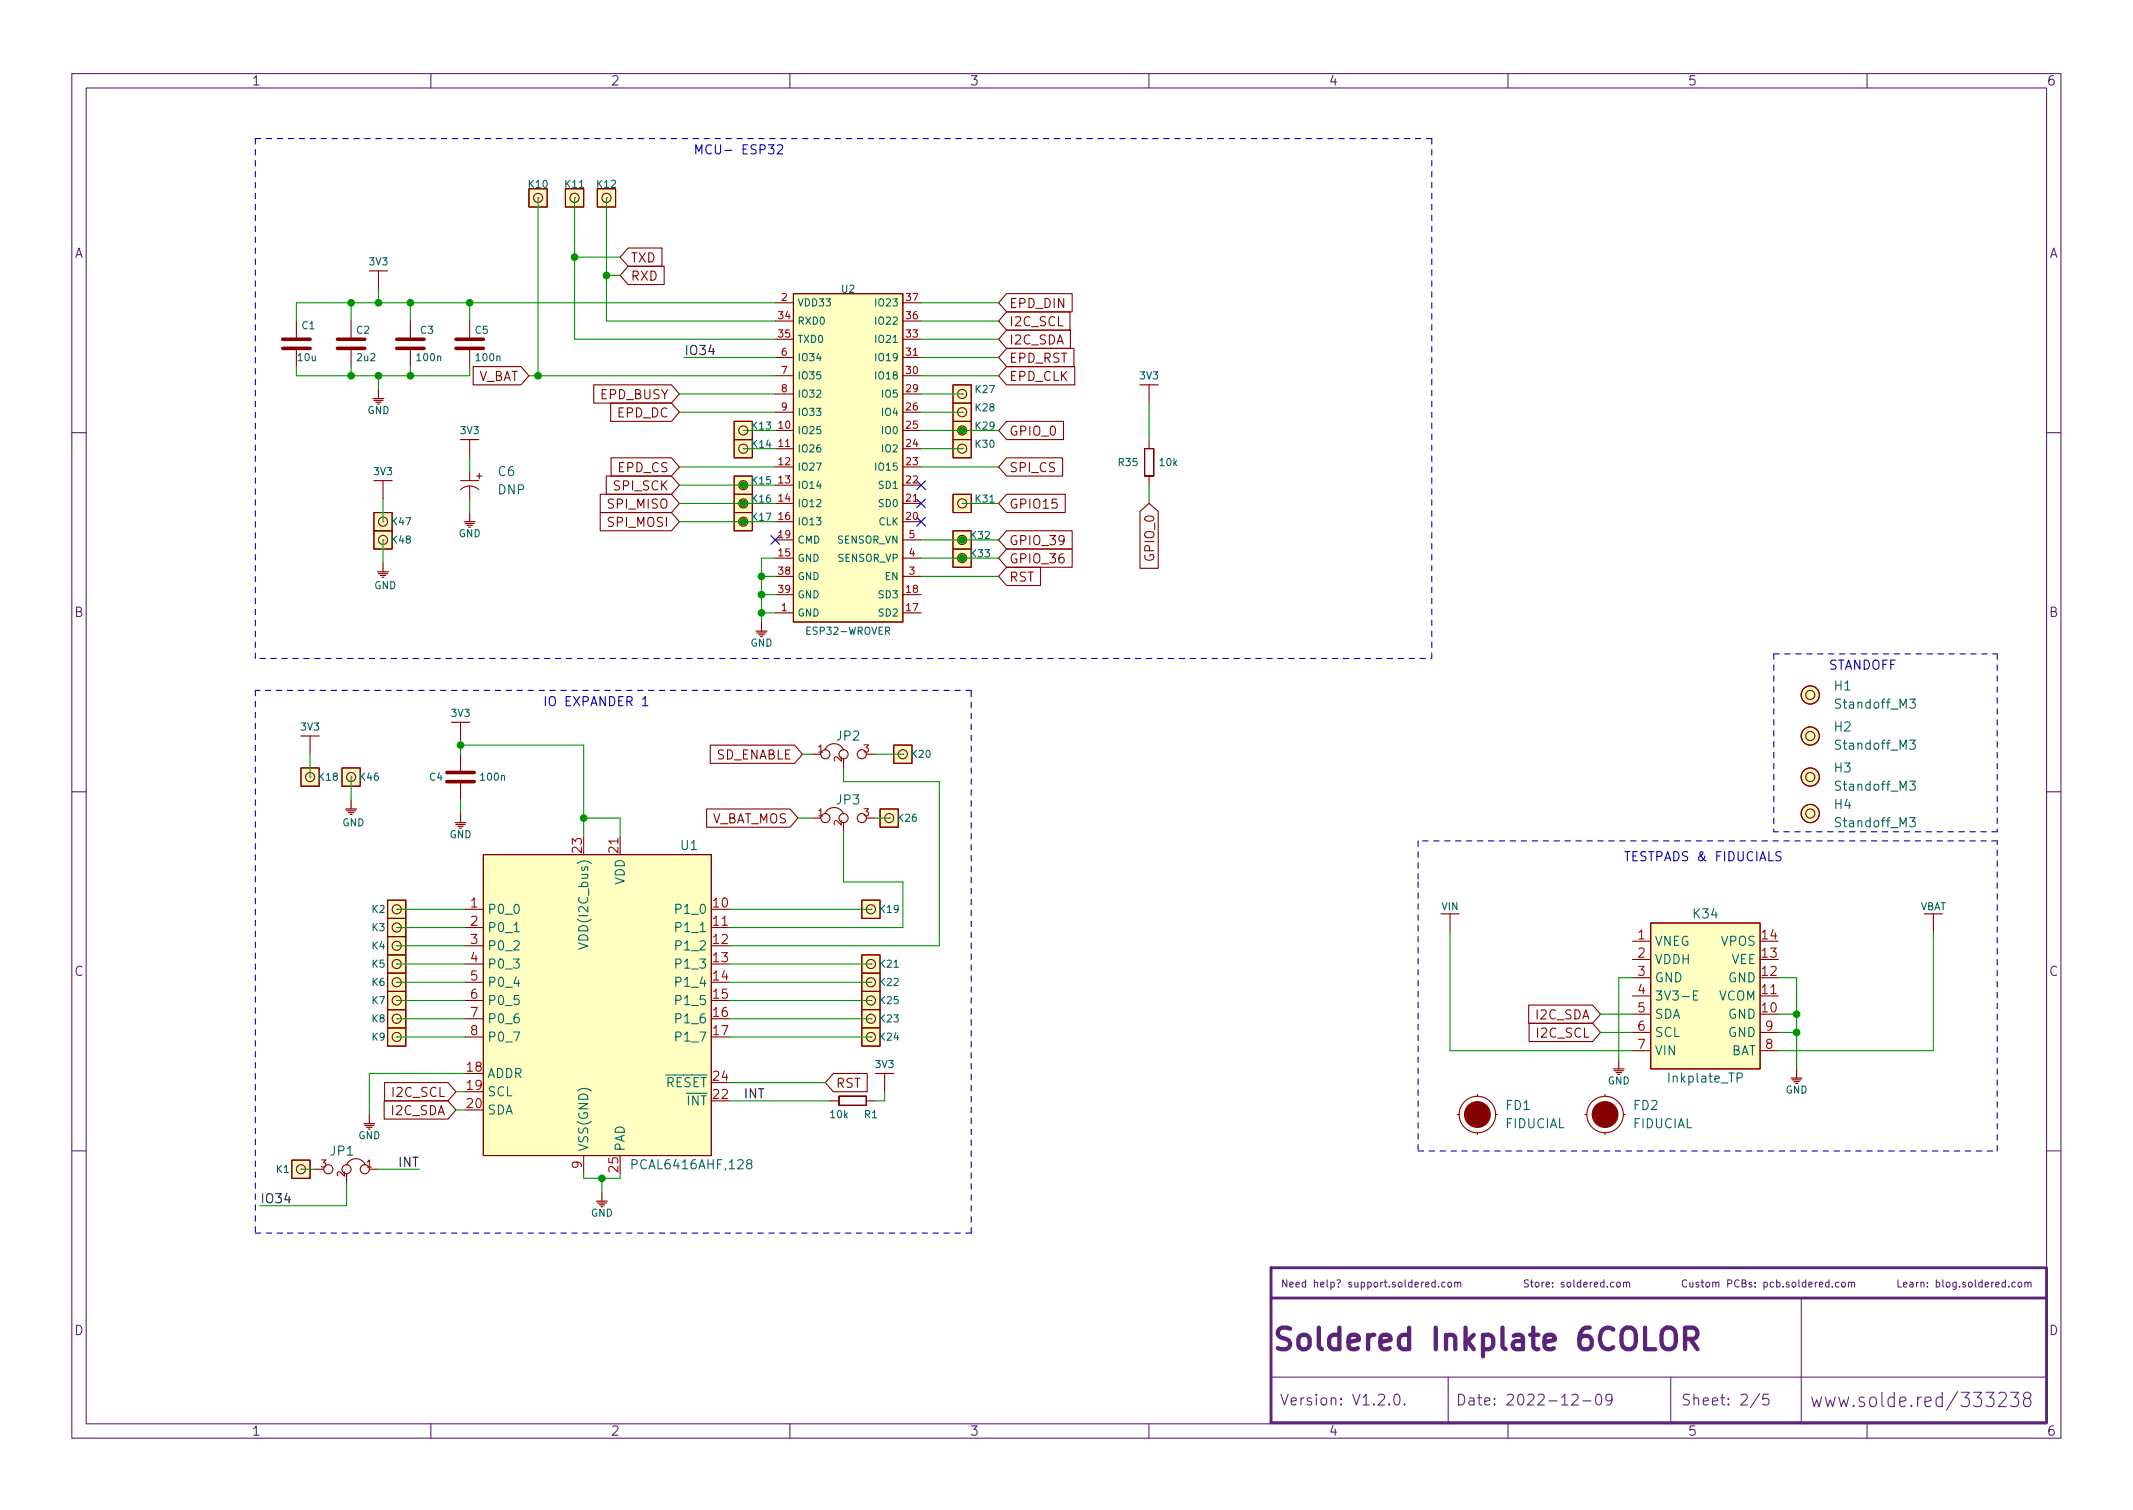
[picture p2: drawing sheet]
<svg xmlns="http://www.w3.org/2000/svg" width="297mm" height="210mm" viewBox="0 0 297 210" stroke-linecap="round" stroke-linejoin="round" font-family="sans-serif">
<g fill="none" stroke="#5b2379" stroke-width=".15">
<path d="M10 10.2h277v190.1h-277zM12 12.2h273v186.1h-273zM60 10.2v2M110 10.2v2M160 10.2v2M210 10.2v2M260 10.2v2M10 60.2h2M285 60.2h2M10 110.2h2M285 110.2h2M10 160.2h2"/>
<path d="M199.9 178.6l-.3-.1-.2 .2 .1 .5h.4M199.9 178.2v1M200.3 179.1v.1M201.2 178.6l-.2-.1-.2 .2 .1 .5h.3M201.7 178.6l.3-.1 .1 .2v.3l-.1 .2h-.3l-.1-.2zM202.6 178.6l.1-.1 .3 .1v.6M202.6 178.5v.7M203 178.7l.1-.2 .3 .1v.6M225.2 178.6l.1-.1 .3 .1v.4v.2h-.3l-.1-.1zM226.1 178.6l.1-.1 .3 .1v.6M226.1 178.5v.7M226.5 178.7l.1-.2 .3 .1v.6"/>
<path d="M234.9 178.3a.47 .47 0 0 0-.7 .3 .47 .47 0 0 0 .5 .6l.2-.1M235.3 178.5l.1 .7h.2l.1-.1M235.7 178.5v.7M236.6 178.6l-.3-.1-.1 .2v.1l.4 .1v.3h-.4M236.9 178.5h.4M237 178.2v.9l.3 .1M237.6 178.6l.3-.1 .2 .2v.3l-.2 .2h-.3v-.2zM238.5 178.6l.1-.1 .3 .1v.6M238.5 178.5v.7M238.9 178.7l.2-.2 .2 .1 .1 .6M240.6 178.7h.5l.1-.2-.1-.2-.5-.1v1M242.2 178.3a.47 .47 0 0 0-.7 .3 .47 .47 0 0 0 .5 .6l.2-.1"/>
<path d="M242.6 178.7l.4-.1 .1-.1v-.2l-.5-.1v1h.4l.1-.1 .1-.2-.3-.2M243.9 178.6l-.2-.1-.1 .2v.1l.3 .1v.3h-.3M244.4 179.1v.1M244.4 178.6v.1M245.6 178.6l.3-.1 .2 .2-.1 .5h-.4M245.6 178.5v1M247 178.6l-.3-.1-.2 .2 .1 .5h.4M247.4 178.6l.3-.1 .2 .2-.1 .5h-.4M247.4 178.2v1M248.3 179.1v.1M249.1 178.6l-.2-.1-.2 .2 .1 .1 .3 .1v.3h-.4M249.6 178.6l.3-.1 .2 .2v.3l-.2 .2h-.3v-.2z"/>
<path d="M250.5 178.2v.9l.1 .1M251.5 178.6l-.3-.1-.2 .2 .1 .5h.4M251.5 178.2v1M251.9 178.9l.5-.1-.1-.2-.3-.1-.1 .2v.5h.4M252.8 178.5v.7M253.1 178.5l-.3 .2M253.4 178.9l.4-.1v-.2l-.3-.1-.1 .2v.5h.4M254.7 178.6l-.3-.1-.2 .2 .1 .5h.4M254.7 178.2v1M255.2 179.1v.1M256.1 178.6l-.3-.1-.2 .2 .1 .5h.4M256.5 178.6l.1-.1 .3 .1 .1 .4-.1 .2h-.3l-.1-.1z"/>
<path d="M257.4 178.6l.2-.1 .2 .1v.6M257.4 178.5v.7M257.8 178.7l.2-.2 .2 .1 .1 .6M280.6 178.6l-.2-.1-.2 .2 .1 .5h.3M281.1 178.6l.1-.1 .3 .1 .1 .4-.1 .2h-.3l-.1-.1zM282 178.6l.1-.1 .3 .1v.6M282 178.5v.7M282.4 178.7l.2-.2 .2 .1v.6M285 160.2h2M60 198.3v2M110 198.3v2M160 198.3v2"/>
<path d="M177 191.8h108M194.3 194.2a.36 .36 0 0 1 .6 .2 .77 .77 0 0 1-.4 1.2 1 1 0 0 1-.2-1.4zM195.6 195.5l.1 .1h-.1h-.1l.1-.1v.1M201.7 191.8v6.5M210 198.3v2M218.9 194.3l.2-.2 .5 .1a.41 .41 0 0 1 .1 .6l-.9 .8h1M220.4 195.1h1.2M222.4 194.2a.36 .36 0 0 1 .6 .2 .77 .77 0 0 1-.4 1.2 1 1 0 0 1-.2-1.4zM224.5 194.8l-.3 .3h-.3l-.3-.3v-.4l.2-.2 .4-.1 .2 .2a.99 .99 0 0 1-.3 1.3h-.3M232.7 191.8v6.5M245.1 194.1l-1.3 1.9M246.3 194.1h-.7l-.1 .7 .2-.1 .5 .1 .1 .2v.5l-.2 .1h-.4l-.2-.1"/>
<path d="M250.8 180.7v17.6M260 198.3v2M270.5 194.6l-.5-.1-.4 .4v.6l.2 .3 .2 .1 .5-.1M270.5 193.9v2M272.6 193.8l-1.5 2.5M282.1 194.7l-.1-.1a.43 .43 0 0 1-.2-.4 .43 .43 0 0 1 .3-.3l.5 .1a.43 .43 0 0 1 .2 .4 .43 .43 0 0 1-.3 .3l-.5 .1a.67 .67 0 0 0 0 1l.1 .1 .5-.1a.67 .67 0 0 0 0-1l-.1-.1"/>
</g>
<path d="M231.5 185.3a1.01 1.01 0 0 1 1.2-.4 1.01 1.01 0 0 1 .7 1v1a1 1 0 0 1-1 1 1 1 0 0 1-1-1v-1zM234.7 186.4h1.1a.81 .81 0 0 0 .6-.7 .81 .81 0 0 0-.6-.8h-1.1v3M235.4 186.4l1 1.5" fill="none" stroke="#5b2379" stroke-width=".6"/>
<path d="M284.8 176.5h-107.8v21.6h107.9M285 176.5v21.6M177 180.7h108" fill="none" stroke="#5b2379" stroke-width=".4"/>
<g fill="none" stroke="#840000" stroke-width=".16">
<path d="M51.4 37.7h2.6M51.9 55.5h1.6M52.1 55.7h1.2M52.3 56h.8M52.7 54.2v1.3M158.7 53.6h2.6M52.1 66.9h2.5M52.6 79.6h1.5M52.7 79.9h1.3M53.3 78.4v1.2M64.1 61.2h2.6M64.6 72.6h1.6"/>
<path d="M64.8 72.9h1.2M65 73.1h.8M65.4 71.4v1.2M53 80.1h.7M53.2 80.4h.3M105.3 87.9h1.5M105.4 88.1h1.3M105.7 88.4h.7M106 86.6v1.3M41.9 102.5h2.5M48.1 112.6h1.6M48.3 112.9h1.2"/>
<path d="M48.5 113.2h.8M48.8 113.4h.2M48.9 111.4v1.2M62.9 100.6h2.5M63.4 114.5h1.5M63.5 114.8h1.3M63.8 115.1h.7M64.1 113.3v1.2M200.7 127.2h2.5M268 127.2h2.5M50.7 156.5h1.5M50.8 156.7h1.3"/>
<path d="M51.1 157h.7M51.4 155.2v1.3M121.9 149.5h2.6M224.7 148.8h1.5M224.8 149.1h1.3M225 149.3h.8M225.4 147.6v1.2M249.4 150.1h1.6M249.6 150.4h1.2M249.8 150.6h.8M250.2 148.8v1.3M83.1 167.3h1.5"/>
<path d="M83.2 167.5h1.3M83.4 167.8h.8M83.8 166v1.3"/>
</g>
<g fill="none" stroke="#840000" stroke-width=".15">
<path d="M52.7 37.7v2.6M73.7 26.3h2.5v2.5h-2.5zM74.9 27.6h.1M78.7 26.3h2.6v2.5h-2.6zM80 27.6h.1M83.2 26.3h2.5v2.5h-2.5zM84.5 27.6h.1M87.5 37.1h5v2.5h-5l-1.1-1.3zM87.5 34.5h4.7v2.6h-4.7l-1.1-1.3zM41.3 44.7v2.5M41.3 48.5v2.5M48.9 44.7v2.5"/>
<path d="M48.9 48.5v2.5M57.1 44.7v2.5M57.1 48.5v2.5M65.4 44.7v2.5M65.4 48.5v2.5M65.9 51h6.6l1.2 1.3-1.2 1.3h-6.6zM82.7 53.6h10.8l1.1 1.3-1.1 1.2h-10.8zM85 56.1h8.5l1.1 1.3-1.1 1.3h-8.5zM102.2 58.7h2.6v2.5h-2.6zM103.5 59.9h.1M107.9 59.9h2.6M107.9 42.2h2.6"/>
<path d="M107.9 57.4h2.6M107.9 54.9h2.6M107.9 52.3h2.6M107.9 49.8h2.6M107.9 47.2h2.6M107.9 44.7h2.6M110.5 40.9h15.2v45.7h-15.2zM125.7 59.9h2.6M125.7 42.2h2.6M125.7 57.4h2.6M125.7 54.9h2.6M125.7 52.3h2.6"/>
<path d="M125.7 49.8h2.6M125.7 47.2h2.6M125.7 44.7h2.6M132.7 58.7h2.6v2.5h-2.6zM132.7 56.1h2.6v2.6h-2.6zM132.7 53.6h2.6v2.5h-2.6zM134 59.9h.1M134 57.4h.1M134 54.9h.1M140.2 48.5h9.4v2.5h-9.4l-1.1-1.2zM140.2 58.7h7.9v2.5h-7.9l-1.1-1.3zM140.2 51h9.5v2.6h-9.5l-1.1-1.3z"/>
<path d="M140.2 43.4h8.8v2.6h-8.8l-1.1-1.3zM140.2 40.9h9.1v2.5h-9.1l-1.1-1.2zM140.2 46h8.9v2.5h-8.9l-1.1-1.3zM160 53.6v2.5M52.1 73.9h2.5v2.5h-2.5zM52.1 71.4h2.5v2.5h-2.5zM53.3 75.2h.1M53.3 72.6h.1M53.3 66.9v2.6M64.1 68.2a1.8 1.8 0 0 1 2.6 0M64.1 66.9h2.6M65.4 61.2v2.5"/>
<path d="M65.4 65.7v1.2M65.4 67.7v1.8M83.6 68.8h9.9l1.1 1.3-1.1 1.3h-9.9zM83.6 71.4h9.9l1.1 1.2-1.1 1.3h-9.9zM84.4 66.3h9.1l1.1 1.3-1.1 1.2h-9.1zM85.1 63.7h8.4l1.1 1.3-1.1 1.3h-8.4zM102.2 68.8h2.6v2.6h-2.6zM102.2 61.2h2.6v2.5h-2.6zM102.2 71.4h2.6v2.5h-2.6zM102.2 66.3h2.6v2.5h-2.6zM103.5 70.1h.1M103.5 62.5h.1"/>
<path d="M103.5 72.6h.1M103.5 67.6h.1M107.9 62.5h2.6M107.9 65h2.6M107.9 67.6h2.6M107.9 70.1h2.6M107.9 77.7h2.6M107.9 72.6h2.6M107.9 75.2h2.6M125.7 62.5h2.6M125.7 65h2.6M125.7 67.6h2.6"/>
<path d="M125.7 70.1h2.6M125.7 77.7h2.6M125.7 72.6h2.6M125.7 75.2h2.6M132.7 61.2h2.6v2.5h-2.6zM132.7 76.4h2.6v2.6h-2.6zM132.7 68.8h2.6v2.6h-2.6zM132.7 73.9h2.6v2.5h-2.6zM134 62.5h.1M134 77.7h.1M134 70.1h.1M134 75.2h.1"/>
<path d="M140.2 76.4h9.1v2.6h-9.1l-1.1-1.3zM140.2 63.7h7.8v2.6h-7.8l-1.1-1.3zM140.2 68.8h8.1v2.6h-8.1l-1.1-1.3zM140.2 73.9h9.1v2.5h-9.1l-1.1-1.2zM140.2 79h4.7v2.5h-4.7l-1.1-1.2zM158.7 71.2l1.3-1.1 1.3 1.1v7.9h-2.6zM159.4 66.3h1.3zM159.4 62.5v3.8zM159.4 62.5h1.3zM160 61.2v1.3M160 66.3v1.3M160.7 62.5v3.8z"/>
<path d="M107.9 85.3h2.6M107.9 82.8h2.6M107.9 80.3h2.6M125.7 85.3h2.6M125.7 82.8h2.6M125.7 80.3h2.6M41.9 106.9h2.5v2.6h-2.5zM43.2 108.2h.1M43.2 102.5v2.5M47.6 106.9h2.6v2.6h-2.6zM48.9 108.2h.1M64.1 100.6v2.5"/>
<path d="M64.1 105v2.6M64.1 108.8v2.6M67.3 119h31.8v41.9h-31.8zM86.4 116.5v2.5M98.4 112.6h11.6l1.1 1.3-1.1 1.3h-11.6zM98.9 103.8h11.7l1.2 1.2-1.2 1.3h-11.7zM113 105h1.3M113 113.9h1.3M114.9 104.4a1.42 1.42 0 0 1 1.3-.8 1.42 1.42 0 0 1 1.3 .8M114.9 113.3a1.42 1.42 0 0 1 1.3-.9 1.42 1.42 0 0 1 1.3 .9M117.5 105.7v1.2M117.5 114.5v1.3"/>
<path d="M120.6 105h1.3M120.6 113.9h1.3M122.6 112.6h2.5v2.6h-2.5zM123.8 113.9h.1M124.5 103.8h2.5v2.5h-2.5zM125.7 105h.1M54 138h2.5v2.6h-2.5zM54 127.9h2.5v2.5h-2.5zM54 135.5h2.5v2.5h-2.5zM54 133h2.5v2.5h-2.5zM54 130.4h2.5v2.6h-2.5zM54 125.3h2.5v2.6h-2.5z"/>
<path d="M55.2 139.3h.1M55.2 129.2h.1M55.2 136.8h.1M55.2 134.2h.1M55.2 131.7h.1M55.2 126.6h.1M64.8 126.6h2.5M64.8 129.2h2.5M64.8 131.7h2.5M64.8 134.2h2.5M64.8 136.8h2.5M64.8 139.3h2.5"/>
<path d="M99.1 129.2h2.5M120 138h2.6v2.6h-2.6zM120 125.3h2.6v2.6h-2.6zM120 135.5h2.6v2.5h-2.6zM120 133h2.6v2.5h-2.6zM121.3 139.3h.1M121.3 126.6h.1M121.3 136.8h.1M121.3 134.2h.1M201.9 127.2v2.6M212.9 139.9h8.9l1.1 1.3-1.1 1.3h-8.9zM227.3 131.1h2.6"/>
<path d="M227.3 138.7h2.6M227.3 133.6h2.6M227.3 136.1h2.6M229.9 128.5h15.2v20.3h-15.2zM245.1 138.7h2.5M269.2 127.2v2.6M53.5 153.3h8.9l1.1 1.3-1.1 1.2h-8.9zM53.6 150.7h8.8l1.1 1.3-1.1 1.3h-8.8zM54 143.1h2.5v2.6h-2.5zM54 140.6h2.5v2.5h-2.5zM55.2 144.4h.1M55.2 141.9h.1"/>
<path d="M64.8 141.9h2.5M64.8 144.4h2.5M115.6 153.3h1.2M116 149.5h4.8v2.5h-4.8l-1.1-1.3zM116.8 152.6v1.3zM116.8 152.6h3.8zM116.8 153.9h3.8zM120 140.6h2.6v2.5h-2.6zM120 143.1h2.6v2.6h-2.6zM120.6 152.6v1.3zM120.6 153.3h1.3M121.3 141.9h.1"/>
<path d="M121.3 144.4h.1M123.2 149.5v2.5M202.9 155.2h.3M205.7 152.4v.2M205.7 157.7v.3M208.3 155.2h.2M212.9 142.5h8.9l1.1 1.3-1.1 1.2h-8.9zM220.7 155.2h.3M223.5 152.4v.2M223.5 157.7v.3M226.1 155.2h.2M227.3 141.2h2.6"/>
<path d="M227.3 143.8h2.6M227.3 146.3h2.6M245.1 143.8h2.5M245.1 146.3h2.5M40.6 161.5h2.6v2.6h-2.6zM41.9 162.8h.1M43.8 162.8h1.3M48.3 163.4v1.3M50.9 162.2a1.42 1.42 0 0 0-1.3-.9 1.42 1.42 0 0 0-1.3 .9M51.4 162.8h1.3M81.3 160.9v2.5"/>
<circle cx="74.9" cy="27.6" r=".63"/>
<circle cx="80" cy="27.6" r=".63"/>
<circle cx="84.5" cy="27.6" r=".63"/>
<circle cx="103.5" cy="59.9" r=".63"/>
<circle cx="134" cy="59.9" r=".63"/>
<circle cx="134" cy="54.9" r=".63"/>
<circle cx="134" cy="57.4" r=".63"/>
<circle cx="53.3" cy="75.2" r=".63"/>
<circle cx="53.3" cy="72.6" r=".63"/>
<circle cx="103.5" cy="70.1" r=".63"/>
<circle cx="103.5" cy="72.6" r=".63"/>
<circle cx="103.5" cy="62.5" r=".63"/>
<circle cx="103.5" cy="67.6" r=".63"/>
<circle cx="134" cy="70.1" r=".63"/>
<circle cx="134" cy="77.7" r=".63"/>
<circle cx="134" cy="62.5" r=".63"/>
<circle cx="134" cy="75.2" r=".63"/>
<circle cx="252.1" cy="96.8" r=".63"/>
<circle cx="252.1" cy="96.8" r="1.27"/>
<circle cx="43.2" cy="108.2" r=".63"/>
<circle cx="48.9" cy="108.2" r=".63"/>
<circle cx="114.9" cy="105" r=".63"/>
<circle cx="114.9" cy="113.9" r=".63"/>
<circle cx="117.5" cy="113.9" r=".63"/>
<circle cx="117.5" cy="105" r=".63"/>
<circle cx="120" cy="105" r=".63"/>
<circle cx="120" cy="113.9" r=".63"/>
<circle cx="123.8" cy="113.9" r=".63"/>
<circle cx="125.7" cy="105" r=".63"/>
<circle cx="252.1" cy="113.3" r=".63"/>
<circle cx="252.1" cy="108.2" r=".63"/>
<circle cx="252.1" cy="102.5" r=".63"/>
<circle cx="252.1" cy="108.2" r="1.27"/>
<circle cx="252.1" cy="102.5" r="1.27"/>
<circle cx="252.1" cy="113.3" r="1.27"/>
<circle cx="55.2" cy="126.6" r=".63"/>
<circle cx="55.2" cy="136.8" r=".63"/>
<circle cx="55.2" cy="139.3" r=".63"/>
<circle cx="55.2" cy="129.2" r=".63"/>
<circle cx="55.2" cy="131.7" r=".63"/>
<circle cx="55.2" cy="134.2" r=".63"/>
<circle cx="121.3" cy="126.6" r=".63"/>
<circle cx="121.3" cy="134.2" r=".63"/>
<circle cx="121.3" cy="136.8" r=".63"/>
<circle cx="121.3" cy="139.3" r=".63"/>
<circle cx="55.2" cy="141.9" r=".63"/>
<circle cx="55.2" cy="144.4" r=".63"/>
<circle cx="121.3" cy="144.4" r=".63"/>
<circle cx="121.3" cy="141.9" r=".63"/>
<circle cx="205.7" cy="155.2" r="2.54"/>
<circle cx="223.5" cy="155.2" r="2.54"/>
<circle cx="41.9" cy="162.8" r=".63"/>
<circle cx="45.7" cy="162.8" r=".63"/>
<circle cx="48.3" cy="162.8" r=".63"/>
<circle cx="50.8" cy="162.8" r=".63"/>
</g>
<g fill="#ffffc2" stroke="#ffffc2" stroke-width=".14">
<path d="M110.5 40.9h15.2v45.7h-15.2z"/>
<path d="M47.6 106.9h2.6v2.6h-2.6z"/>
<path d="M78.7 26.3h2.6v2.5h-2.6z"/>
<path d="M41.9 106.9h2.5v2.6h-2.5z"/>
<path d="M40.6 161.5h2.6v2.6h-2.6z"/>
<path d="M102.2 68.8h2.6v2.6h-2.6z"/>
<path d="M83.2 26.3h2.5v2.5h-2.5z"/>
<path d="M132.7 58.7h2.6v2.5h-2.6z"/>
<path d="M132.7 61.2h2.6v2.5h-2.6z"/>
<path d="M132.7 56.1h2.6v2.6h-2.6z"/>
<path d="M73.7 26.3h2.5v2.5h-2.5z"/>
<path d="M102.2 61.2h2.6v2.5h-2.6z"/>
<path d="M52.1 73.9h2.5v2.5h-2.5z"/>
<path d="M52.1 71.4h2.5v2.5h-2.5z"/>
<path d="M102.2 58.7h2.6v2.5h-2.6z"/>
<path d="M132.7 53.6h2.6v2.5h-2.6z"/>
<path d="M132.7 76.4h2.6v2.6h-2.6z"/>
<path d="M132.7 68.8h2.6v2.6h-2.6z"/>
<path d="M132.7 73.9h2.6v2.5h-2.6z"/>
<path d="M102.2 71.4h2.6v2.5h-2.6z"/>
<path d="M229.9 128.5h15.2v20.3h-15.2z"/>
<path d="M54 143.1h2.5v2.6h-2.5z"/>
<path d="M54 140.6h2.5v2.5h-2.5z"/>
<path d="M54 138h2.5v2.6h-2.5z"/>
<path d="M102.2 66.3h2.6v2.5h-2.6z"/>
<path d="M54 127.9h2.5v2.5h-2.5z"/>
<path d="M54 135.5h2.5v2.5h-2.5z"/>
<path d="M54 133h2.5v2.5h-2.5z"/>
<path d="M54 130.4h2.5v2.6h-2.5z"/>
<path d="M54 125.3h2.5v2.6h-2.5z"/>
<path d="M67.3 119h31.8v41.9h-31.8z"/>
<path d="M120 138h2.6v2.6h-2.6z"/>
<path d="M120 125.3h2.6v2.6h-2.6z"/>
<path d="M120 140.6h2.6v2.5h-2.6z"/>
<path d="M120 135.5h2.6v2.5h-2.6z"/>
<path d="M120 133h2.6v2.5h-2.6z"/>
<path d="M120 143.1h2.6v2.6h-2.6z"/>
<path d="M124.5 103.8h2.5v2.5h-2.5z"/>
<path d="M122.6 112.6h2.5v2.6h-2.5z"/>
<circle cx="252.1" cy="113.3" r="1.27"/>
<circle cx="252.1" cy="108.2" r="1.27"/>
<circle cx="252.1" cy="102.5" r="1.27"/>
<circle cx="252.1" cy="96.8" r="1.27"/>
</g>
<path d="M39.4 48.5h3.8M39.4 47.2h3.8M47 48.5h3.8M47 47.2h3.8M55.2 48.5h3.9M55.2 47.2h3.9M63.5 48.5h3.8M63.5 47.2h3.8M62.2 108.8h3.8M62.2 107.6h3.8" fill="none" stroke="#840000" stroke-width=".5"/>
<path d="M265.9 97.3h.8l-.4 .5 .4 .1v.6l-.2 .1h-.4l-.2-.1M265.9 113.9h.8l-.4 .4 .4 .2v.5l-.2 .1h-.4l-.2-.1M265.9 108.8h.8l-.4 .5 .4 .1v.5l-.2 .1h-.4l-.2-.1M265.9 103.1h.8l-.4 .4 .4 .2v.5l-.2 .1h-.4l-.2-.1M71.6 129.7h.7M80.6 131.3l1.3 .4-1.3 .5M235.8 138.6h.5M236.4 138h-.6v1.3h.6M241.9 150.1l.6-.1 .1-.2v-.3l-.2-.1h-.5v1.3M104.2 162l-.2-.2v-.2l.2-.1h.4l.1 .2-.1 .2-.5 .2-.1 .2v.2l.2 .2h.3l.2-.2-.1-.4-.1-.1" fill="none" stroke="#006464" stroke-width=".15"/>
<g fill="#840000" stroke="#840000" stroke-width=".15">
<circle cx="205.7" cy="155.2" r="1.8"/>
<circle cx="223.5" cy="155.2" r="1.8"/>
</g>
<path d="M107 20.2h.8l-.4 .4 .3 .2v.5l-.2 .1h-.3l-.2-.1M108.3 20.3l.1-.1h.4l.1 .1 .1 .2-.1 .2-.7 .7h.8M89.5 97.4l.4-.4v1.3M89.5 98.3h.7M248 118.6h-.5l-.2 .2 .1 .3 .6 .3v.3l-.2 .2-.5-.1" fill="none" stroke="#0000c2" stroke-width=".15"/>
<g fill="none" stroke="#0000c2" stroke-width=".15" stroke-dasharray=".8 .8">
<path d="M35.6 19.3v72.4M199.4 19.3h-163.8M35.6 96.1v75.6M36.2 91.7h163.2M135.3 96.1h-99.7M199.4 91.7v-72.4M247 91.1v24.7M247 91.1h31.1M278.1 91.1v24.7M197.5 117.1v5.7M278.1 115.8h-31.1M278.1 117.1h-80.6"/>
<path d="M197.5 122.8v37.5M35.6 171.7h4.4M40 171.7h95.3M135.3 171.7v-75.6M197.5 160.3h80.6M278.1 160.3v-43.2"/>
</g>
<g fill="none" stroke="#009600" stroke-width=".15">
<path d="M74.9 27.6v24.7M80 27.6v19.6h27.9M80 35.8h6.4M84.5 27.6v17.1h23.4M84.5 38.3h1.9M41.3 51v1.3h24.1v-1.3M48.9 42.2v2.5M48.9 51v1.3M52.7 40.3v1.9M52.7 52.3v1.9M57.1 42.2v2.5M57.1 51v1.3"/>
<path d="M65.4 42.2v2.5M73.7 52.3h34.2M94.6 54.9h13.3M94.6 57.4h13.3M95.2 49.8h12.7M103.5 59.9h4.4M107.9 42.2h-66.6v2.5M128.3 59.9h10.8M128.3 42.2h10.8M128.3 52.3h10.8M128.3 54.9h5.7M128.3 47.2h10.8"/>
<path d="M128.3 49.8h10.8M128.3 44.7h10.8M128.3 57.4h5.7M160 56.1v5.1M53.3 69.5v3.1M53.3 75.2v3.2M65.4 63.7v2M65.4 69.5v1.9M94.6 67.6h13.3M94.6 70.1h13.3M94.6 72.6h13.3M94.6 65h13.3"/>
<path d="M103.5 62.5h4.4M107.9 77.7h-1.9v8.9M128.3 62.5h5.7M128.3 75.2h10.8M128.3 77.7h10.8M128.3 65h10.8M134 70.1h5.1M160 67.6v2.5M106 85.3h1.9M106 80.3h1.9M106 82.8h1.9M128.3 80.3h10.8"/>
<path d="M43.2 105v3.2M48.9 108.2v3.2M64.1 103.8h17.2v12.7M64.1 103.1v1.9M64.1 111.4v1.9M81.3 113.9h5.1v2.6M111.1 113.9h1.9M111.8 105h1.2M117.5 115.8v7h8.2v6.4h-24.1M117.5 106.9v1.9h13.3v22.9h-29.2M121.9 113.9h1.9M121.9 105h3.8"/>
<path d="M55.2 126.6h9.6M55.2 129.2h9.6M55.2 136.8h9.6M55.2 131.7h9.6M55.2 134.2h9.6M55.2 139.3h9.6M101.6 126.6h19.7M101.6 136.8h19.7M101.6 134.2h19.7M101.6 139.3h19.7M201.9 129.8v16.5h25.4M227.3 136.1h-1.9v11.5"/>
<path d="M247.6 136.1h2.6v12.7M269.2 129.8v16.5h-21.6M55.2 141.9h9.6M55.2 144.4h9.6M63.5 152h1.3M63.5 154.6h1.3M64.8 149.5h-13.4v5.7M101.6 141.9h19.7M101.6 144.4h19.7M101.6 150.7h13.3M101.6 153.3h14M123.2 152v1.3h-1.3"/>
<path d="M222.9 143.8h4.4M222.9 141.2h4.4M247.6 143.8h2.6M247.6 141.2h2.6M41.9 162.8h1.9M48.3 164.7v3.2h-12.1M52.7 162.8h5.7M81.3 163.4v.7h5.1v-.7M83.8 164.1v1.9"/>
</g>
<path d="M107.3 74.6l1.3 1.2M108.6 74.6l-1.3 1.2M127.7 72l1.2 1.2M127.7 69.5l1.2 1.2M127.7 66.9l1.2 1.3M128.9 72l-1.2 1.2M128.9 69.5l-1.2 1.2M128.9 66.9l-1.2 1.3" fill="none" stroke="#000084" stroke-width=".15"/>
<g fill="#009600" stroke="#009600" stroke-width=".15">
<circle cx="57.1" cy="42.2" r=".46"/>
<circle cx="52.7" cy="42.2" r=".46"/>
<circle cx="48.9" cy="42.2" r=".46"/>
<circle cx="48.9" cy="52.3" r=".46"/>
<circle cx="52.7" cy="52.3" r=".46"/>
<circle cx="57.1" cy="52.3" r=".46"/>
<circle cx="65.4" cy="42.2" r=".46"/>
<circle cx="80" cy="35.8" r=".46"/>
<circle cx="84.5" cy="38.3" r=".46"/>
<circle cx="74.9" cy="52.3" r=".46"/>
<circle cx="106" cy="85.3" r=".46"/>
<circle cx="81.3" cy="113.9" r=".46"/>
<circle cx="83.8" cy="164.1" r=".46"/>
<circle cx="64.1" cy="103.8" r=".46"/>
<circle cx="134" cy="75.2" r=".46"/>
<circle cx="134" cy="77.7" r=".46"/>
<circle cx="134" cy="59.9" r=".46"/>
<circle cx="250.2" cy="141.2" r=".46"/>
<circle cx="250.2" cy="143.8" r=".46"/>
<circle cx="106" cy="80.3" r=".46"/>
<circle cx="106" cy="82.8" r=".46"/>
<circle cx="103.5" cy="72.6" r=".46"/>
<circle cx="103.5" cy="70.1" r=".46"/>
<circle cx="103.5" cy="67.6" r=".46"/>
</g>
<text font-size="4.2" fill="#5b2379" x="177" y="188">Soldered Inkplate 6COLOR</text>
<g font-size="2.8" fill="#5b2379">
<text x="252" y="196">www.solde.red/</text>
<text x="272.8" y="196">333238</text>
</g>
<g font-size="2.1" fill="#5b2379">
<text x="178.2" y="195.7">Version: V1.2.0.</text>
<text x="202.7" y="195.7">Date: 2022-12-09</text>
<text x="234" y="195.7">Sheet: 2/5</text>
</g>
<g font-size="1.8" fill="#5b2379">
<text x="35" y="11.9">1</text>
<text x="85" y="11.9">2</text>
<text x="135" y="11.9">3</text>
<text x="185" y="11.9">4</text>
<text x="235" y="11.9">5</text>
<text x="285" y="11.9">6</text>
<text x="10.3" y="35.9">A</text>
<text x="285.3" y="35.9">A</text>
<text x="10.3" y="85.9">B</text>
<text x="285.3" y="85.9">B</text>
<text x="10.3" y="135.9">C</text>
<text x="285.3" y="135.9">C</text>
<text x="10.3" y="185.9">D</text>
<text x="285.3" y="185.9">D</text>
<text x="35" y="199.9">1</text>
<text x="85" y="199.9">2</text>
<text x="135" y="199.9">3</text>
<text x="185" y="199.9">4</text>
<text x="235" y="199.9">5</text>
<text x="285" y="199.9">6</text>
</g>
<g font-size="1.8" fill="#0000c2">
<text x="96.5" y="21.5">MCU- ESP32</text>
<text x="254.6" y="93.2">STANDOFF</text>
<text x="75.6" y="98.3">IO EXPANDER 1</text>
<text x="226.1" y="119.9">TESTPADS &amp; FIDUCIALS</text>
</g>
<g font-size="1.8" fill="#840000">
<text x="87.8" y="39.1">RXD</text>
<text x="87.8" y="36.5">TXD</text>
<text x="140.5" y="45.4">I2C_SCL</text>
<text x="140.5" y="42.9">EPD_DIN</text>
<text x="140.5" y="48">I2C_SDA</text>
<text x="66.4" y="53">V_BAT</text>
<text x="140.5" y="50.5">EPD_RST</text>
<text x="140.5" y="53">EPD_CLK</text>
<text x="83.7" y="55.6">EPD_BUSY</text>
<text x="86" y="58.1">EPD_DC</text>
<text x="86.1" y="65.7">EPD_CS</text>
<text x="140.5" y="65.7">SPI_CS</text>
<text x="140.5" y="60.7">GPIO_0</text>
<text x="84.8" y="70.8">SPI_MISO</text>
<text x="85.6" y="68.3">SPI_SCK</text>
<text x="140.5" y="70.8">GPIO15</text>
<text x="84.8" y="73.4">SPI_MOSI</text>
<text x="140.5" y="75.9">GPIO_39</text>
<text x="160.7" y="77.9" transform="rotate(-90 160.7 77.9)">GPIO_0</text>
<text x="140.5" y="78.4">GPIO_36</text>
<text x="140.5" y="81">RST</text>
<text x="99.6" y="105.7">SD_ENABLE</text>
<text x="98.9" y="114.6">V_BAT_MOS</text>
<text x="214" y="141.9">I2C_SDA</text>
<text x="214.2" y="144.5">I2C_SCL</text>
<text x="54.6" y="155.3">I2C_SDA</text>
<text x="54.8" y="152.7">I2C_SCL</text>
<text x="116.4" y="151.5">RST</text>
</g>
<g font-size="1.8" fill="#0f0f0f">
<text x="95.2" y="49.4">IO34</text>
<text x="103.5" y="152.9">INT</text>
<text x="36.2" y="167.5">IO34</text>
<text x="55.6" y="162.5">INT</text>
</g>
<g font-size="1.8" fill="#006464">
<text x="69.4" y="68.8">DNP</text>
<text x="69.4" y="66.3">C6</text>
<text x="255.5" y="101.8">H2</text>
<text x="255.5" y="96.1">H1</text>
<text x="255.8" y="98.7">Standoff_M3</text>
<text x="116.5" y="103.1">JP2</text>
<text x="255.5" y="107.6">H3</text>
<text x="255.8" y="104.4">Standoff_M3</text>
<text x="116.5" y="112">JP3</text>
<text x="255.5" y="112.6">H4</text>
<text x="255.8" y="110.1">Standoff_M3</text>
<text x="94.8" y="118.4">U1</text>
<text x="255.8" y="115.2">Standoff_M3</text>
<text x="87" y="123.2" transform="rotate(-90 87 123.2)">VDD</text>
<text x="67.8" y="127.2">P0_0</text>
<text x="67.8" y="129.8">P0_1</text>
<text x="81.9" y="131.3" transform="rotate(-90 81.9 131.3)">VDD(I2C_bus)</text>
<text x="94.4" y="127.2">P1_0</text>
<text x="94.4" y="129.8">P1_1</text>
<text x="230.4" y="131.7">VNEG</text>
<text x="235.9" y="127.9">K34</text>
<text x="239.7" y="131.7">VPOS</text>
<text x="67.8" y="132.3">P0_2</text>
<text x="67.8" y="134.9">P0_3</text>
<text x="67.8" y="137.4">P0_4</text>
<text x="94.4" y="132.3">P1_2</text>
<text x="94.4" y="134.9">P1_3</text>
<text x="94.4" y="137.4">P1_4</text>
<text x="230.4" y="134.2">VDDH</text>
<text x="230.4" y="136.8">GND</text>
<text x="240.7" y="136.8">GND</text>
<text x="241.1" y="134.2">VEE</text>
<text x="67.8" y="139.9">P0_5</text>
<text x="67.8" y="142.5">P0_6</text>
<text x="94.4" y="139.9">P1_5</text>
<text x="94.4" y="142.5">P1_6</text>
<text x="230.4" y="139.3">3V3-E</text>
<text x="230.4" y="141.9">SDA</text>
<text x="239.3" y="139.3">VCOM</text>
<text x="240.7" y="141.9">GND</text>
<text x="67.8" y="145">P0_7</text>
<text x="94.4" y="145">P1_7</text>
<text x="230.4" y="144.4">SCL</text>
<text x="230.4" y="146.9">VIN</text>
<text x="240.7" y="144.4">GND</text>
<text x="241" y="146.9">BAT</text>
<text x="67.8" y="150.1">ADDR</text>
<text x="67.8" y="152.6">SCL</text>
<text x="67.8" y="155.2">SDA</text>
<text x="91.3" y="151.4">~{RESET}</text>
<text x="94.3" y="153.9">~{INT}</text>
<text x="209.7" y="154.6">FD1</text>
<text x="227.5" y="154.6">FD2</text>
<text x="232.5" y="150.7">Inkplate_TP</text>
<text x="46.1" y="160.9">JP1</text>
<text x="81.9" y="160.4" transform="rotate(-90 81.9 160.4)">VSS(GND)</text>
<text x="87" y="160.4" transform="rotate(-90 87 160.4)">PAD</text>
<text x="209.6" y="157.1">FIDUCIAL</text>
<text x="227.4" y="157.1">FIDUCIAL</text>
<text x="88.4" y="162.8">PCAL6416AHF,128</text>
</g>
<g font-size="1.8" fill="#a90000">
<text x="81" y="118.7" transform="rotate(-90 81 118.7)">23</text>
<text x="86.1" y="118.7" transform="rotate(-90 86.1 118.7)">21</text>
<text x="65.5" y="126.4">1</text>
<text x="65.5" y="128.9">2</text>
<text x="65.5" y="131.4">3</text>
<text x="99.3" y="126.4">10</text>
<text x="99.3" y="128.9">11</text>
<text x="99.3" y="131.4">12</text>
<text x="228.1" y="130.8">1</text>
<text x="245.4" y="130.8">14</text>
<text x="65.5" y="134">4</text>
<text x="65.5" y="136.5">5</text>
<text x="99.3" y="134">13</text>
<text x="99.3" y="136.5">14</text>
<text x="228.1" y="133.3">2</text>
<text x="228.1" y="135.9">3</text>
<text x="245.4" y="135.9">12</text>
<text x="245.4" y="133.3">13</text>
<text x="65.5" y="139.1">6</text>
<text x="65.5" y="141.6">7</text>
<text x="99.3" y="139.1">15</text>
<text x="99.3" y="141.6">16</text>
<text x="228.1" y="138.4">4</text>
<text x="228.1" y="141">5</text>
<text x="228.1" y="143.5">6</text>
<text x="245.4" y="141">10</text>
<text x="245.4" y="138.4">11</text>
<text x="245.9" y="143.5">9</text>
<text x="65.1" y="149.2">18</text>
<text x="65.5" y="144.1">8</text>
<text x="99.3" y="144.1">17</text>
<text x="228.1" y="146">7</text>
<text x="245.9" y="146">8</text>
<text x="65.1" y="151.8">19</text>
<text x="65.1" y="154.3">20</text>
<text x="99.3" y="153">22</text>
<text x="99.3" y="150.5">24</text>
<text x="81" y="162.7" transform="rotate(-90 81 162.7)">9</text>
<text x="86.1" y="163.2" transform="rotate(-90 86.1 163.2)">25</text>
</g>
<g font-size="1.4" fill="#006464">
<text x="73.7" y="26.1">K10</text>
<text x="78.7" y="26.1">K11</text>
<text x="83.2" y="26.1">K12</text>
<text x="51.5" y="36.9">3V3</text>
<text x="117.2" y="40.8">U2</text>
<text x="42.1" y="45.8">C1</text>
<text x="49.7" y="46.5">C2</text>
<text x="58.6" y="46.5">C3</text>
<text x="66.2" y="46.5">C5</text>
<text x="111" y="42.7">VDD33</text>
<text x="111" y="45.2">RXD0</text>
<text x="111" y="47.7">TXD0</text>
<text x="122.2" y="47.7">IO21</text>
<text x="122.2" y="45.2">IO22</text>
<text x="122.2" y="42.7">IO23</text>
<text x="41.5" y="50.3">10u</text>
<text x="49.8" y="50.3">2u2</text>
<text x="58.1" y="50.3">100n</text>
<text x="66.4" y="50.3">100n</text>
<text x="111" y="50.3">IO34</text>
<text x="111" y="52.8">IO35</text>
<text x="122.2" y="52.8">IO18</text>
<text x="122.2" y="50.3">IO19</text>
<text x="158.8" y="52.8">3V3</text>
<text x="51.2" y="57.6">GND</text>
<text x="104.8" y="59.8">K13</text>
<text x="111" y="55.4">IO32</text>
<text x="111" y="57.9">IO33</text>
<text x="123" y="57.9">IO4</text>
<text x="123" y="55.4">IO5</text>
<text x="135.9" y="59.8">K29</text>
<text x="135.9" y="57.3">K28</text>
<text x="135.9" y="54.7">K27</text>
<text x="64.2" y="60.4">3V3</text>
<text x="104.8" y="62.3">K14</text>
<text x="111" y="60.4">IO25</text>
<text x="111" y="63">IO26</text>
<text x="111" y="65.5">IO27</text>
<text x="122.2" y="65.5">IO15</text>
<text x="123" y="63">IO2</text>
<text x="123" y="60.4">IO0</text>
<text x="135.9" y="62.3">K30</text>
<text x="155.8" y="64.9">R35</text>
<text x="161.5" y="64.9">10k</text>
<text x="52.1" y="66.2">3V3</text>
<text x="104.8" y="70">K16</text>
<text x="104.8" y="67.4">K15</text>
<text x="111" y="68.1">IO14</text>
<text x="111" y="70.6">IO12</text>
<text x="122.5" y="70.6">SD0</text>
<text x="122.5" y="68.1">SD1</text>
<text x="135.9" y="70">K31</text>
<text x="54.6" y="75.7">K48</text>
<text x="54.6" y="73.1">K47</text>
<text x="63.9" y="74.8">GND</text>
<text x="104.8" y="72.5">K17</text>
<text x="111" y="73.1">IO13</text>
<text x="111" y="75.7">CMD</text>
<text x="116.6" y="75.7">SENSOR_VN</text>
<text x="122.4" y="73.1">CLK</text>
<text x="135.2" y="77.6">K33</text>
<text x="135.2" y="75">K32</text>
<text x="52.1" y="82">GND</text>
<text x="111" y="78.2">GND</text>
<text x="111" y="80.8">GND</text>
<text x="111" y="83.3">GND</text>
<text x="116.7" y="78.2">SENSOR_VP</text>
<text x="122.5" y="83.3">SD3</text>
<text x="123.3" y="80.8">EN</text>
<text x="111" y="85.8">GND</text>
<text x="112.6" y="88.4">ESP32-WROVER</text>
<text x="122.5" y="85.8">SD2</text>
<text x="104.5" y="90">GND</text>
<text x="41.9" y="101.7">3V3</text>
<text x="62.9" y="99.8">3V3</text>
<text x="127" y="105.5">K20</text>
<text x="44.4" y="108.7">K18</text>
<text x="50.2" y="108.7">K46</text>
<text x="59.8" y="108.7">C4</text>
<text x="67" y="108.7">100n</text>
<text x="47.7" y="115">GND</text>
<text x="62.6" y="116.7">GND</text>
<text x="125.1" y="114.4">K26</text>
<text x="51.8" y="129.7">K3</text>
<text x="51.8" y="127.1">K2</text>
<text x="122.5" y="127.1">K19</text>
<text x="200.8" y="126.7">VIN</text>
<text x="267.3" y="126.7">VBAT</text>
<text x="51.8" y="137.3">K6</text>
<text x="51.8" y="134.7">K5</text>
<text x="51.8" y="132.2">K4</text>
<text x="122.5" y="137.3">K22</text>
<text x="122.5" y="134.7">K21</text>
<text x="51.8" y="142.4">K8</text>
<text x="51.8" y="139.8">K7</text>
<text x="122.5" y="139.8">K25</text>
<text x="122.5" y="142.4">K23</text>
<text x="51.8" y="144.9">K9</text>
<text x="122" y="148.7">3V3</text>
<text x="122.5" y="144.9">K24</text>
<text x="115.7" y="155.7">10k</text>
<text x="120.4" y="155.7">R1</text>
<text x="223.9" y="151">GND</text>
<text x="248.6" y="152.3">GND</text>
<text x="49.9" y="158.6">GND</text>
<text x="38.5" y="163.3">K1</text>
<text x="82.3" y="169.4">GND</text>
</g>
<g font-size="1.4" fill="#a90000">
<text x="108.8" y="41.9">2</text>
<text x="126.2" y="41.9">37</text>
<text x="108.4" y="44.4">34</text>
<text x="108.4" y="47">35</text>
<text x="126.2" y="47">33</text>
<text x="126.2" y="44.4">36</text>
<text x="108.8" y="49.5">6</text>
<text x="108.8" y="52.1">7</text>
<text x="126.2" y="52.1">30</text>
<text x="126.2" y="49.5">31</text>
<text x="108.4" y="59.7">10</text>
<text x="108.8" y="54.6">8</text>
<text x="108.8" y="57.1">9</text>
<text x="126.2" y="59.7">25</text>
<text x="126.2" y="57.1">26</text>
<text x="126.2" y="54.6">29</text>
<text x="108.4" y="62.2">11</text>
<text x="108.4" y="64.8">12</text>
<text x="126.2" y="64.8">23</text>
<text x="126.2" y="62.2">24</text>
<text x="108.4" y="67.3">13</text>
<text x="108.4" y="69.8">14</text>
<text x="126.2" y="69.8">21</text>
<text x="126.2" y="67.3">22</text>
<text x="108.4" y="77.5">15</text>
<text x="108.4" y="72.4">16</text>
<text x="108.4" y="74.9">19</text>
<text x="126.2" y="72.4">20</text>
<text x="126.6" y="77.5">4</text>
<text x="126.6" y="74.9">5</text>
<text x="108.4" y="80">38</text>
<text x="108.4" y="82.5">39</text>
<text x="126.2" y="82.5">18</text>
<text x="126.6" y="80">3</text>
<text x="108.8" y="85.1">1</text>
<text x="126.2" y="85.1">17</text>
<text x="113.9" y="104.8">1</text>
<text x="117.2" y="106" transform="rotate(-90 117.2 106)">2</text>
<text x="120.3" y="104.8">3</text>
<text x="113.9" y="113.7">1</text>
<text x="120.3" y="113.7">3</text>
<text x="117.2" y="114.9" transform="rotate(-90 117.2 114.9)">2</text>
<text x="44.7" y="162.6">3</text>
<text x="48" y="163.8" transform="rotate(-90 48 163.8)">2</text>
<text x="51" y="162.6">1</text>
</g>
<text font-size="1.4" fill="#840000" x="67.2" y="66.7" transform="rotate(-90 67.2 66.7)">+</text>
<g font-size="1.4" fill="#5b2379">
<text x="178.3" y="179.3">Need help? support.soldered.com</text>
<text x="212" y="179.3">Store: soldered.com</text>
<text x="264" y="179.3">Learn: blog.soldered.com</text>
</g>
</svg>
